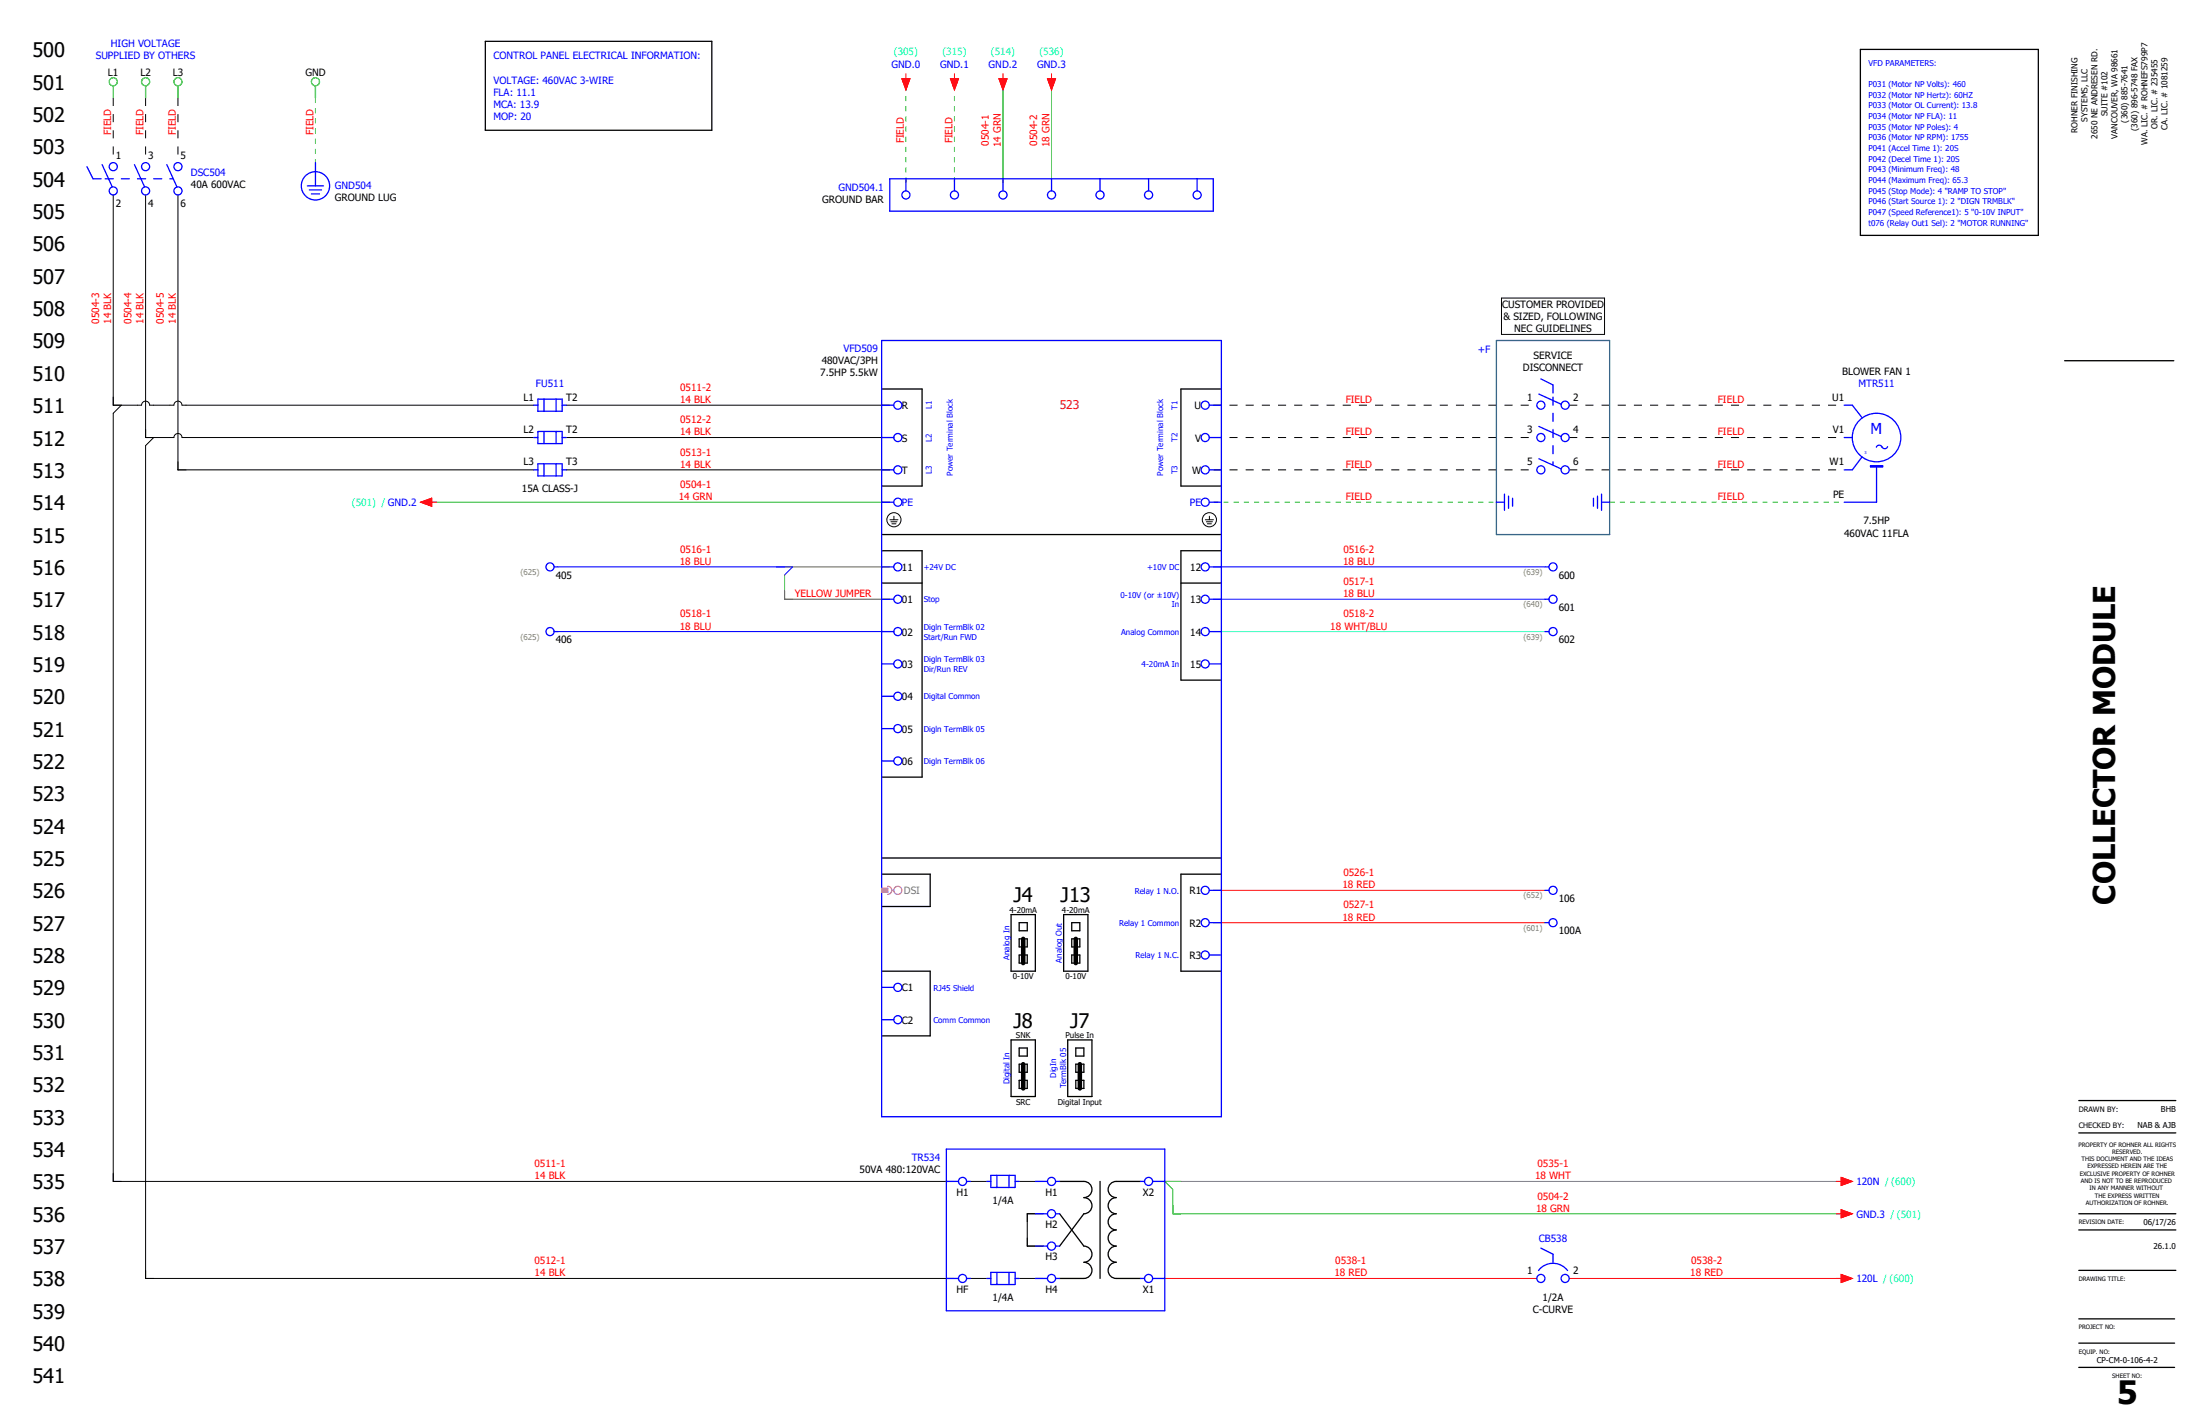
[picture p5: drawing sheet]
<svg xmlns="http://www.w3.org/2000/svg" width="432mm" height="280mm" viewBox="0 0 432 280" stroke-linecap="round" stroke-linejoin="round" font-family="sans-serif">
<g fill="none" stroke="#000" stroke-width=".25">
<path d="M95.2 8.1h44.5v17.5h-44.5zM365.1 9.7h34.9v36.5h-34.9zM173 76.4h8v19h-8M239.7 76.4h-7.9v19h7.9M405.2 70.8h21.4M173 108.1h8v44.5h-8M173 105h66.7M173 114.5h8M231.8 114.5h7.9M239.7 108.1h-7.9v25.4h7.9M173 168.5h66.7M173 171.6h9.6v6.4h-9.6"/>
<path d="M198.4 179.6h4.8v11.1h-4.8zM208.8 179.6h4.7v11.1h-4.7zM239.7 171.6h-7.9v19.1h7.9M173 190.7h9.6v12.7h-9.6M200 181.2h1.6v1.5h-1.6zM200 184.3h1.6v1.6h-1.6zM200 187.5h1.6v1.6h-1.6zM210.3 181.2h1.6v1.5h-1.6zM210.3 184.3h1.6v1.6h-1.6zM210.3 187.5h1.6v1.6h-1.6zM198.4 204.2h4.8v11.1h-4.8zM200 205.8h1.6v1.5h-1.6z"/>
<path d="M200 208.9h1.6v1.6h-1.6zM200 212.1h1.6v1.6h-1.6zM209.5 204.2h4.8v11.1h-4.8zM211.1 205.8h1.6v1.5h-1.6zM211.1 208.9h1.6v1.6h-1.6zM211.1 212.1h1.6v1.6h-1.6zM408 216.1h19M208 232h4.7a1.59 1.59 0 0 1 1.6 1.5 1.59 1.59 0 0 1-1.6 1.6 1.59 1.59 0 0 1 1.6 1.6 1.59 1.59 0 0 1-1.6 1.6l-4.7 6.4M208 238.3l4.7 6.4a1.59 1.59 0 0 1 1.6 1.5 1.59 1.59 0 0 1-1.6 1.6 1.59 1.59 0 0 1 1.6 1.6 1.59 1.59 0 0 1-1.6 1.6h-4.7M215.9 232v19M223.8 232h-4.7a1.59 1.59 0 0 0-1.6 1.5 1.59 1.59 0 0 0 1.6 1.6 1.59 1.59 0 0 0-1.6 1.6 1.59 1.59 0 0 0 1.6 1.6 1.59 1.59 0 0 0-1.6 1.6 1.59 1.59 0 0 0 1.6 1.6 1.59 1.59 0 0 0-1.6 1.6 1.59 1.59 0 0 0 1.6 1.6 1.59 1.59 0 0 0-1.6 1.5 1.59 1.59 0 0 0 1.6 1.6 1.59 1.59 0 0 0-1.6 1.6 1.59 1.59 0 0 0 1.6 1.6h4.7M408 222.4h19"/>
<path d="M408 238.3h19M408 241.5h19M408 258.9h18.8M408 249.4h19M408 263.7h18.8M408 268.5h18.8"/>
</g>
<g fill="none" stroke="#000" stroke-width=".2">
<path d="M22.2 38.3v41.3h5.6a.79 .79 0 0 1 .8-.8 .79 .79 0 0 1 .8 .8h4.7a.79 .79 0 0 1 .8-.8 .79 .79 0 0 1 .8 .8h69.1M28.6 38.3v47.6h5.5a.79 .79 0 0 1 .8-.8 .79 .79 0 0 1 .8 .8h69.1M34.9 38.3v54h69.9M294.7 58.5h20.2v7.2h-20.2zM23.8 79.6l-1.6 1.5v150.9h165.1M111.1 79.6h63.5M30.2 85.9l-1.6 1.6v163.5h158.7M111.1 85.9h63.5M111.1 92.3h63.5M174.7 102h1.5M174.9 102.4h1.1M175 102.8h.8"/>
<path d="M175.4 101.4v.6M236.6 102h1.6M236.8 102.4h1.2M237 102.8h.8M237.4 101.4v.6M190.5 232h3.2M200 232h4.8M204.8 238.3h-3.2v6.4h3.2M190.5 251h3.2M200 251h4.8"/>
<circle cx="175.4" cy="102" r="1.39"/>
<circle cx="237.4" cy="102" r="1.39"/>
</g>
<path d="M196.8 16.8v19.1M206.4 16.8v19.1M84.1 98.6h90.5M227 232h4.8M228.6 232l1.6 1.5v4.8h131.7" fill="none" stroke="#00be00" stroke-width=".2"/>
<path d="M230.2 232h131.7" fill="none" stroke="#808080" stroke-width=".2"/>
<path d="M154 111.3h20.6M154 112.9v4.8h20.6" fill="none" stroke="#969600" stroke-width=".2"/>
<path d="M109.5 111.3h46.1l-1.6 1.6M238.1 111.3h65.1M238.1 117.7h65.1M109.5 124h65.1" fill="none" stroke="#00f" stroke-width=".2"/>
<path d="M22.2 19.2v12.7M28.6 19.2v12.7M34.9 19.2v12.7M238.1 79.6h63.5M308 79.6h53.9M238.1 85.9h63.5M238.1 92.3h63.5M308 85.9h53.9M308 92.3h53.9" fill="none" stroke="#000" stroke-width=".2" stroke-dasharray="1.6 1.6" stroke-linecap="butt"/>
<path d="M61.9 19.2v12.7M238.1 98.6h55.6M315.9 98.6h46" fill="none" stroke="#0f0" stroke-width=".2" stroke-dasharray="1 1" stroke-linecap="butt"/>
<path d="M238.1 124h65.1" fill="none" stroke="#0ff" stroke-width=".2"/>
<g fill="none" stroke="#f00" stroke-width=".2">
<path d="M177 15.5h1.6l-.8 2.1zM177.8 14.5v1M186.5 15.5h1.6l-.8 2.1zM187.3 14.5v1M196.1 15.5h1.5l-.8 2.1zM196.8 14.5v1M205.6 15.5h1.6l-.8 2.1zM206.4 14.5v1M82.5 98.6l2.2-.8v1.6zM84.7 98.6h1M238.1 174.8h65.1M238.1 181.2h65.1"/>
<path d="M360.4 232h1M360.4 238.3h1M361.4 231.2l2.1 .8-2.1 .7zM361.4 237.5l2.1 .8-2.1 .8zM227 251h74.6M308 251h53.9M361.4 250.2l2.1 .8-2.1 .8z"/>
</g>
<path d="M177.8 16.8v19.1M187.3 16.8v19.1" fill="none" stroke="#00be00" stroke-width=".2" stroke-dasharray="1 1" stroke-linecap="butt"/>
<path d="M200.8 184.3v4.8M211.1 184.3v4.8M200.8 208.9v4.8M211.9 208.9v4.8" fill="none" stroke="#000" stroke-width=".89"/>
<g fill="none" stroke="#00f" stroke-width=".25">
<path d="M17.1 32.7l1.2 2.4h1.5M20 32.3l2 4.4M20.6 35.1h1.6M23.8 35.1h1.6M26.4 32.3l2 4.4M27 35.1h1.6M30.2 35.1h1.5M32.7 32.3l2 4.4M33.3 35.1h.6M60.3 36.5h3.2M60.7 37.3h2.4M61.1 38.1h1.6"/>
<path d="M61.9 31.9v4.6M174.6 35.1h63.5v6.4h-63.5zM177.8 35.1v2.4M187.3 35.1v2.4M196.8 35.1v2.4M206.4 35.1v2.4M215.9 35.1v2.4M225.4 35.1v2.4M234.9 35.1v2.4M104.8 79.6h.8M105.6 78.4h4.7v2.3h-4.7zM106.8 78.4v2.3"/>
<path d="M109.1 78.4v2.3M110.3 79.6h.8M173 66.9h66.7v152.4h-66.7zM173 79.6h2.4M237.3 79.6h2.4M302 77.4l4.4 2M302.4 74.4l2.4 1.2v1.6M304.8 78v1.6M361.9 79.6h1.6l2 2.5M104.8 85.9h.8M104.8 92.3h.8M105.6 84.7h4.7v2.4h-4.7z"/>
<path d="M105.6 91.1h4.7v2.3h-4.7zM106.8 84.7v2.4M106.8 91.1v2.3M109.1 84.7v2.4M109.1 91.1v2.3M110.3 85.9h.8M110.3 92.3h.8M173 85.9h2.4M173 92.3h2.4M173 98.6h2.4M237.3 85.9h2.4M237.3 92.3h2.4"/>
<path d="M237.3 98.6h2.4M293.7 98.6h1.6M295.3 97v3.2M296.1 97.4v2.4M296.9 97.8v1.6M302 83.7l4.4 2M302 90.1l4.4 2M304.8 81.1v1.6M304.8 84.3v1.6M304.8 87.5v1.6M304.8 90.7v.6M312.7 97.8v1.6"/>
<path d="M313.5 97.4v2.4M314.3 98.6h1.6M314.3 97v3.2M361.9 85.9h1.6M365.4 89.7l-1.9 2.6h-1.6M367.1 91.5h2.4v.2h-2.4zM368.3 87.8l.2-.3a.59 .59 0 0 1 .9 .3M368.3 91.5v7.1h-6.4M369.3 87.7a.59 .59 0 0 0 .6 .4 .59 .59 0 0 0 .6-.4M108.7 111.3h.8M173 111.3h2.4M173 117.7h2.4"/>
<path d="M237.3 111.3h2.4M237.3 117.7h2.4M303.2 111.3h.8M303.2 117.7h.8M108.7 124h.8M173 124h2.4M173 130.4h2.4M173 136.7h2.4M237.3 124h2.4M237.3 130.4h2.4M303.2 124h.8M173 143.1h2.4"/>
<path d="M173 149.4h2.4M237.3 174.8h2.4M303.2 174.8h.8M173 193.9h2.4M237.3 181.2h2.4M237.3 187.5h2.4M303.2 181.2h.8M173 200.2h2.4M185.7 225.6h42.9v31.8h-42.9zM185.7 232h2.4M189.7 232h.8M193.7 232h.8"/>
<path d="M194.5 230.8h4.7v2.3h-4.7zM195.7 230.8v2.3M198 230.8v2.3M199.2 232h.8M203.2 232h2.4M203.2 238.3h2.4M207.2 232h.8M207.2 238.3h.8M223.8 232h.8M226.2 232h2.4M185.7 251h2.4M189.7 251h.8"/>
<path d="M193.7 251h.8M194.5 249.8h4.7v2.4h-4.7zM195.7 249.8v2.4M198 249.8v2.4M199.2 251h.8M203.2 251h2.4M203.2 244.7h2.4M207.2 251h.8M207.2 244.7h.8M223.8 251h.8M226.2 251h2.4M302.4 245l2.4 1.2v1.6"/>
<path d="M307.7 249.4a3.6 3.6 0 0 0-5.8 0"/>
<circle cx="22.2" cy="37.5" r=".79"/>
<circle cx="22.2" cy="32.7" r=".79"/>
<circle cx="28.6" cy="32.7" r=".79"/>
<circle cx="28.6" cy="37.5" r=".79"/>
<circle cx="34.9" cy="32.7" r=".79"/>
<circle cx="34.9" cy="37.5" r=".79"/>
<circle cx="61.9" cy="36.5" r="2.78"/>
<circle cx="177.8" cy="38.3" r=".79"/>
<circle cx="187.3" cy="38.3" r=".79"/>
<circle cx="196.8" cy="38.3" r=".79"/>
<circle cx="206.4" cy="38.3" r=".79"/>
<circle cx="215.9" cy="38.3" r=".79"/>
<circle cx="225.4" cy="38.3" r=".79"/>
<circle cx="234.9" cy="38.3" r=".79"/>
<circle cx="176.2" cy="79.6" r=".79"/>
<circle cx="236.5" cy="79.6" r=".79"/>
<circle cx="302.4" cy="79.6" r=".79"/>
<circle cx="307.2" cy="79.6" r=".79"/>
<circle cx="176.2" cy="98.6" r=".79"/>
<circle cx="176.2" cy="85.9" r=".79"/>
<circle cx="176.2" cy="92.3" r=".79"/>
<circle cx="236.5" cy="98.6" r=".79"/>
<circle cx="236.5" cy="85.9" r=".79"/>
<circle cx="236.5" cy="92.3" r=".79"/>
<circle cx="302.4" cy="92.3" r=".79"/>
<circle cx="302.4" cy="85.9" r=".79"/>
<circle cx="307.2" cy="85.9" r=".79"/>
<circle cx="307.2" cy="92.3" r=".79"/>
<circle cx="368.3" cy="85.9" r="4.8"/>
<circle cx="107.9" cy="111.3" r=".79"/>
<circle cx="176.2" cy="111.3" r=".79"/>
<circle cx="176.2" cy="117.7" r=".79"/>
<circle cx="236.5" cy="117.7" r=".79"/>
<circle cx="236.5" cy="111.3" r=".79"/>
<circle cx="304.8" cy="117.7" r=".79"/>
<circle cx="304.8" cy="111.3" r=".79"/>
<circle cx="107.9" cy="124" r=".79"/>
<circle cx="176.2" cy="136.7" r=".79"/>
<circle cx="176.2" cy="124" r=".79"/>
<circle cx="176.2" cy="130.4" r=".79"/>
<circle cx="236.5" cy="124" r=".79"/>
<circle cx="236.5" cy="130.4" r=".79"/>
<circle cx="304.8" cy="124" r=".79"/>
<circle cx="176.2" cy="149.4" r=".79"/>
<circle cx="176.2" cy="143.1" r=".79"/>
<circle cx="236.5" cy="174.8" r=".79"/>
<circle cx="304.8" cy="174.8" r=".79"/>
<circle cx="176.2" cy="193.9" r=".79"/>
<circle cx="236.5" cy="181.2" r=".79"/>
<circle cx="236.5" cy="187.5" r=".79"/>
<circle cx="304.8" cy="181.2" r=".79"/>
<circle cx="176.2" cy="200.2" r=".79"/>
<circle cx="188.9" cy="232" r=".79"/>
<circle cx="206.4" cy="232" r=".79"/>
<circle cx="206.4" cy="238.3" r=".79"/>
<circle cx="225.4" cy="232" r=".79"/>
<circle cx="188.9" cy="251" r=".79"/>
<circle cx="206.4" cy="244.7" r=".79"/>
<circle cx="206.4" cy="251" r=".79"/>
<circle cx="225.4" cy="251" r=".79"/>
<circle cx="302.4" cy="251" r=".79"/>
<circle cx="307.2" cy="251" r=".79"/>
</g>
<g fill="none" stroke="#f0f" stroke-width=".25">
<path d="M173 174.4h1.2v.8h-1.2zM174.2 174a.79 .79 0 0 1 .8 .8 .79 .79 0 0 1-.8 .8M175 174.8h.4"/>
<circle cx="176.2" cy="174.8" r=".79"/>
</g>
<path d="M173 174.4h1.2v.8h-1.2z" fill="#f0f" stroke="#f0f" stroke-width=".2"/>
<path d="M293.7 66.9h22.2v38.1h-22.2z" fill="none" stroke="#007f7f" stroke-width=".25"/>
<path d="M367.1 91.5h2.4v.2h-2.4z" fill="#00f" stroke="#00f" stroke-width=".2"/>
<g fill="#f00" stroke="#f00" stroke-width=".2">
<path d="M82.5 98.6l2.2-.8v1.6z"/>
<path d="M177 15.5h1.6l-.8 2.1z"/>
<path d="M186.5 15.5h1.6l-.8 2.1z"/>
<path d="M361.4 231.2l2.1 .8-2.1 .7z"/>
<path d="M361.4 250.2l2.1 .8-2.1 .8z"/>
<path d="M361.4 237.5l2.1 .8-2.1 .8z"/>
<path d="M196.1 15.5h1.5l-.8 2.1z"/>
<path d="M205.6 15.5h1.6l-.8 2.1z"/>
</g>
<g fill="none" stroke="#0f0" stroke-width=".25">
<path d="M22.2 16.8v2.4M28.6 16.8v2.4M34.9 16.8v2.4M61.9 16.8v2.4"/>
<circle cx="22.2" cy="16.1" r=".79"/>
<circle cx="28.6" cy="16.1" r=".79"/>
<circle cx="34.9" cy="16.1" r=".79"/>
<circle cx="61.9" cy="16.1" r=".79"/>
</g>
<text font-size="6.3" x="415.5" y="275.7">5</text>
<text font-size="5.9" x="415.1" y="177.6" transform="rotate(-90 415.1 177.6)">COLLECTOR MODULE</text>
<g font-size="3.9">
<text x="6.3" y="11.3">500</text>
<text x="6.3" y="17.6">501</text>
<text x="6.3" y="24">502</text>
<text x="6.3" y="30.3">503</text>
<text x="6.3" y="36.7">504</text>
<text x="6.3" y="43">505</text>
<text x="6.3" y="49.4">506</text>
<text x="6.3" y="55.7">507</text>
<text x="6.3" y="62.1">508</text>
<text x="6.3" y="68.4">509</text>
<text x="6.3" y="74.8">510</text>
<text x="6.3" y="81.1">511</text>
<text x="6.3" y="87.5">512</text>
<text x="6.3" y="93.8">513</text>
<text x="6.3" y="100.2">514</text>
<text x="6.3" y="106.5">515</text>
<text x="6.3" y="112.9">516</text>
<text x="6.3" y="119.2">517</text>
<text x="6.3" y="125.6">518</text>
<text x="6.3" y="131.9">519</text>
<text x="6.3" y="138.3">520</text>
<text x="6.3" y="144.6">521</text>
<text x="6.3" y="151">522</text>
<text x="6.3" y="157.3">523</text>
<text x="6.3" y="163.7">524</text>
<text x="6.3" y="170">525</text>
<text x="6.3" y="176.4">526</text>
<text x="198.9" y="177.2">J4</text>
<text x="208.2" y="177.2">J13</text>
<text x="6.3" y="182.7">527</text>
<text x="6.3" y="189.1">528</text>
<text x="6.3" y="195.4">529</text>
<text x="6.3" y="201.8">530</text>
<text x="198.9" y="201.8">J8</text>
<text x="210" y="201.8">J7</text>
<text x="6.3" y="208.1">531</text>
<text x="6.3" y="214.5">532</text>
<text x="6.3" y="220.8">533</text>
<text x="6.3" y="227.2">534</text>
<text x="6.3" y="233.5">535</text>
<text x="6.3" y="239.9">536</text>
<text x="6.3" y="246.2">537</text>
<text x="6.3" y="252.6">538</text>
<text x="6.3" y="258.9">539</text>
<text x="6.3" y="265.3">540</text>
<text x="6.3" y="271.6">541</text>
</g>
<text font-size="3" fill="#00f" x="367.1" y="85.2">M</text>
<text font-size="2.4" fill="#a50029" x="208" y="80.4">523</text>
<g font-size="2" fill="#00f">
<text x="18.8" y="11.7">SUPPLIED BY OTHERS</text>
<text x="21.8" y="9.3">HIGH VOLTAGE</text>
<text x="96.8" y="11.7">CONTROL PANEL ELECTRICAL INFORMATION:</text>
<text x="96.8" y="16.4">VOLTAGE: 460VAC 3-WIRE</text>
<text x="175" y="13.3">GND.0</text>
<text x="184.5" y="13.3">GND.1</text>
<text x="194" y="13.3">GND.2</text>
<text x="203.6" y="13.3">GND.3</text>
<text x="96.8" y="18.8">FLA: 11.1</text>
<text x="96.8" y="21.2">MCA: 13.9</text>
<text x="96.8" y="23.6">MOP: 20</text>
<text x="37.5" y="34.5">DSC504</text>
<text x="65.7" y="37.1">GND504</text>
<text x="164.6" y="37.5">GND504.1</text>
<text x="165.5" y="69.1">VFD509</text>
<text x="290" y="69.2">+F</text>
<text x="105.2" y="76">FU511</text>
<text x="364.7" y="76">MTR511</text>
<text x="177" y="99.4">PE</text>
<text x="233.6" y="99.4">PE</text>
<text x="178.9" y="228">TR534</text>
<text x="364.3" y="232.7">120N / (600)</text>
<text x="364.3" y="239.1">GND.3 / (501)</text>
<text x="302" y="243.8">CB538</text>
<text x="364.3" y="251.8">120L / (600)</text>
</g>
<g font-size="2" fill="#0ff">
<text x="175.4" y="10.9">(305)</text>
<text x="185" y="10.9">(315)</text>
<text x="194.5" y="10.9">(514)</text>
<text x="204" y="10.9">(536)</text>
<text x="69.1" y="99.4">(501) / GND.2</text>
</g>
<g font-size="2">
<text x="21.2" y="14.9">L1</text>
<text x="27.5" y="14.9">L2</text>
<text x="33.9" y="14.9">L3</text>
<text x="59.9" y="14.9">GND</text>
<text x="22.7" y="31.1">1</text>
<text x="29.1" y="31.1">3</text>
<text x="35.4" y="31.1">5</text>
<text x="22.7" y="40.6">2</text>
<text x="29.1" y="40.6">4</text>
<text x="35.4" y="40.6">6</text>
<text x="37.5" y="36.9">40A 600VAC</text>
<text x="65.7" y="39.5">GROUND LUG</text>
<text x="161.4" y="39.9">GROUND BAR</text>
<text x="294.8" y="60.5">CUSTOMER PROVIDED</text>
<text x="295.1" y="62.9">&amp; SIZED, FOLLOWING</text>
<text x="297.2" y="65.3">NEC GUIDELINES</text>
<text x="161.3" y="71.5">480VAC/3PH</text>
<text x="301" y="70.4">SERVICE</text>
<text x="161" y="73.8">7.5HP 5.5kW</text>
<text x="298.9" y="72.8">DISCONNECT</text>
<text x="361.6" y="73.6">BLOWER FAN 1</text>
<text x="102.7" y="78.7">L1</text>
<text x="111.1" y="78.7">T2</text>
<text x="177" y="80.3">R</text>
<text x="234.5" y="80.3">U</text>
<text x="299.8" y="78.7">1</text>
<text x="308.8" y="78.7">2</text>
<text x="359.6" y="78.7">U1</text>
<text x="102.7" y="85">L2</text>
<text x="111.1" y="85">T2</text>
<text x="177" y="86.7">S</text>
<text x="234.6" y="86.7">V</text>
<text x="299.8" y="85">3</text>
<text x="308.8" y="85">4</text>
<text x="359.7" y="85">V1</text>
<text x="102.7" y="91.4">L3</text>
<text x="111.1" y="91.4">T3</text>
<text x="177" y="93">T</text>
<text x="234" y="93">W</text>
<text x="299.8" y="91.4">5</text>
<text x="308.8" y="91.4">6</text>
<text x="359.1" y="91.4">W1</text>
<text x="102.4" y="96.6">15A CLASS-J</text>
<text x="359.8" y="97.7">PE</text>
<text x="361.9" y="105.3">460VAC 11FLA</text>
<text x="365.7" y="103">7.5HP</text>
<text x="109.1" y="113.6">405</text>
<text x="177" y="112.1">11</text>
<text x="233.6" y="112.1">12</text>
<text x="305.9" y="113.6">600</text>
<text x="177" y="118.4">01</text>
<text x="233.6" y="118.4">13</text>
<text x="305.9" y="119.9">601</text>
<text x="177" y="124.8">02</text>
<text x="233.6" y="124.8">14</text>
<text x="109.1" y="126.3">406</text>
<text x="177" y="131.1">03</text>
<text x="233.6" y="131.1">15</text>
<text x="305.9" y="126.3">602</text>
<text x="177" y="137.5">04</text>
<text x="177" y="143.8">05</text>
<text x="177" y="150.2">06</text>
<text x="233.4" y="175.6">R1</text>
<text x="305.9" y="177.1">106</text>
<text x="233.4" y="181.9">R2</text>
<text x="305.9" y="183.4">100A</text>
<text x="233.4" y="188.3">R3</text>
<text x="177" y="194.6">C1</text>
<text x="177" y="201">C2</text>
<text x="168.7" y="230.4">50VA 480:120VAC</text>
<text x="187.7" y="234.7">H1</text>
<text x="194.8" y="236.3">1/4A</text>
<text x="205.2" y="234.7">H1</text>
<text x="224.3" y="234.7">X2</text>
<text x="205.2" y="241.1">H2</text>
<text x="205.2" y="247.4">H3</text>
<text x="299.8" y="250.1">1</text>
<text x="308.8" y="250.1">2</text>
<text x="187.7" y="253.8">HF</text>
<text x="194.8" y="255.4">1/4A</text>
<text x="205.2" y="253.8">H4</text>
<text x="224.3" y="253.8">X1</text>
<text x="300.9" y="257.7">C-CURVE</text>
<text x="302.8" y="255.4">1/2A</text>
</g>
<g font-size="2" fill="#f00">
<text x="21.8" y="26.6" transform="rotate(-90 21.8 26.6)">FIELD</text>
<text x="28.2" y="26.6" transform="rotate(-90 28.2 26.6)">FIELD</text>
<text x="34.5" y="26.6" transform="rotate(-90 34.5 26.6)">FIELD</text>
<text x="61.5" y="26.6" transform="rotate(-90 61.5 26.6)">FIELD</text>
<text x="177.4" y="28.2" transform="rotate(-90 177.4 28.2)">FIELD</text>
<text x="186.9" y="28.2" transform="rotate(-90 186.9 28.2)">FIELD</text>
<text x="194.1" y="28.6" transform="rotate(-90 194.1 28.6)">0504-1</text>
<text x="196.4" y="28.9" transform="rotate(-90 196.4 28.9)">14 GRN</text>
<text x="203.6" y="28.6" transform="rotate(-90 203.6 28.6)">0504-2</text>
<text x="206" y="28.9" transform="rotate(-90 206 28.9)">18 GRN</text>
<text x="19.4" y="63.6" transform="rotate(-90 19.4 63.6)">0504-3</text>
<text x="21.8" y="63.5" transform="rotate(-90 21.8 63.5)">14 BLK</text>
<text x="25.8" y="63.6" transform="rotate(-90 25.8 63.6)">0504-4</text>
<text x="28.2" y="63.5" transform="rotate(-90 28.2 63.5)">14 BLK</text>
<text x="32.1" y="63.6" transform="rotate(-90 32.1 63.6)">0504-5</text>
<text x="34.5" y="63.5" transform="rotate(-90 34.5 63.5)">14 BLK</text>
<text x="133.5" y="76.8">0511-2</text>
<text x="133.5" y="83.1">0512-2</text>
<text x="133.5" y="79.1">14 BLK</text>
<text x="264.1" y="79.1">FIELD</text>
<text x="337.1" y="79.1">FIELD</text>
<text x="133.5" y="89.5">0513-1</text>
<text x="133.5" y="85.5">14 BLK</text>
<text x="264.1" y="85.5">FIELD</text>
<text x="337.1" y="85.5">FIELD</text>
<text x="133.5" y="95.8">0504-1</text>
<text x="133.5" y="91.8">14 BLK</text>
<text x="264.1" y="91.8">FIELD</text>
<text x="337.1" y="91.8">FIELD</text>
<text x="133.2" y="98.2">14 GRN</text>
<text x="264.1" y="98.2">FIELD</text>
<text x="337.1" y="98.2">FIELD</text>
<text x="133.4" y="110.9">18 BLU</text>
<text x="133.5" y="108.5">0516-1</text>
<text x="263.6" y="110.9">18 BLU</text>
<text x="263.7" y="108.5">0516-2</text>
<text x="156" y="117.2">YELLOW JUMPER</text>
<text x="263.6" y="117.2">18 BLU</text>
<text x="263.7" y="114.9">0517-1</text>
<text x="133.4" y="123.6">18 BLU</text>
<text x="133.5" y="121.2">0518-1</text>
<text x="261.1" y="123.6">18 WHT/BLU</text>
<text x="263.7" y="121.2">0518-2</text>
<text x="263.7" y="172">0526-1</text>
<text x="263.5" y="174.4">18 RED</text>
<text x="263.7" y="178.4">0527-1</text>
<text x="263.5" y="180.7">18 RED</text>
<text x="104.9" y="229.2">0511-1</text>
<text x="104.9" y="231.5">14 BLK</text>
<text x="301.3" y="231.5">18 WHT</text>
<text x="301.8" y="229.2">0535-1</text>
<text x="301.5" y="237.9">18 GRN</text>
<text x="301.8" y="235.5">0504-2</text>
<text x="104.9" y="248.2">0512-1</text>
<text x="104.9" y="250.6">14 BLK</text>
<text x="261.9" y="250.6">18 RED</text>
<text x="262.1" y="248.2">0538-1</text>
<text x="331.7" y="250.6">18 RED</text>
<text x="331.9" y="248.2">0538-2</text>
</g>
<text font-size="2" fill="#767676" x="177.4" y="175.6">DSI</text>
<g font-size="1.6" fill="#00f">
<text x="366.7" y="12.9">VFD PARAMETERS:</text>
<text x="366.7" y="17.1">P031 (Motor NP Volts): 460</text>
<text x="366.7" y="19.2">P032 (Motor NP Hertz): 60HZ</text>
<text x="366.7" y="21.3">P033 (Motor OL Current): 13.8</text>
<text x="366.7" y="23.3">P034 (Motor NP FLA): 11</text>
<text x="366.7" y="25.4">P035 (Motor NP Poles): 4</text>
<text x="366.7" y="27.5">P036 (Motor NP RPM): 1755</text>
<text x="366.7" y="29.6">P041 (Accel Time 1): 20S</text>
<text x="366.7" y="31.7">P042 (Decel Time 1): 20S</text>
<text x="366.7" y="33.8">P043 (Minimum Freq): 48</text>
<text x="366.7" y="35.9">P044 (Maximum Freq): 65.3</text>
<text x="366.7" y="38">P045 (Stop Mode): 4 &quot;RAMP TO STOP&quot;</text>
<text x="366.7" y="40.1">P046 (Start Source 1): 2 &quot;DIGN TRMBLK&quot;</text>
<text x="366.7" y="42.2">P047 (Speed Reference1): 5 &quot;0-10V INPUT&quot;</text>
<text x="366.7" y="44.3">t076 (Relay Out1 Sel): 2 &quot;MOTOR RUNNING&quot;</text>
<text x="182.9" y="80.4" transform="rotate(-90 182.9 80.4)">L1</text>
<text x="231.1" y="80.4" transform="rotate(-90 231.1 80.4)">T1</text>
<text x="182.9" y="86.7" transform="rotate(-90 182.9 86.7)">L2</text>
<text x="231.1" y="86.8" transform="rotate(-90 231.1 86.8)">T2</text>
<text x="182.9" y="93.1" transform="rotate(-90 182.9 93.1)">L3</text>
<text x="187" y="93.4" transform="rotate(-90 187 93.4)">Power Terminal Block</text>
<text x="228.3" y="93.4" transform="rotate(-90 228.3 93.4)">Power Terminal Block</text>
<text x="231.1" y="93.1" transform="rotate(-90 231.1 93.1)">T3</text>
<text x="181.3" y="111.9">+24V DC</text>
<text x="225.1" y="111.9">+10V DC</text>
<text x="181.3" y="118.3">Stop</text>
<text x="219.9" y="117.3">0-10V (or ±10V)</text>
<text x="230" y="119.2">In</text>
<text x="181.3" y="123.7">Digln TermBlk 02</text>
<text x="181.3" y="125.6">Start/Run FWD</text>
<text x="220" y="124.6">Analog Common</text>
<text x="181.3" y="130">Digln TermBlk 03</text>
<text x="181.3" y="131.9">Dir/Run REV</text>
<text x="224.1" y="131">4-20mA In</text>
<text x="181.3" y="137.3">Digital Common</text>
<text x="181.3" y="143.7">Digln TermBlk 05</text>
<text x="181.3" y="150">Digln TermBlk 06</text>
<text x="222.7" y="175.4">Relay 1 N.O.</text>
<text x="219.6" y="181.8">Relay 1 Common</text>
<text x="198.1" y="188.5" transform="rotate(-90 198.1 188.5)">Analog In</text>
<text x="208.4" y="189" transform="rotate(-90 208.4 189)">Analog Out</text>
<text x="222.9" y="188.1">Relay 1 N.C.</text>
<text x="183.2" y="194.5">RJ45 Shield</text>
<text x="183.2" y="200.8">Comm Common</text>
<text x="198.1" y="212.9" transform="rotate(-90 198.1 212.9)">Digital In</text>
<text x="207.3" y="211.6" transform="rotate(-90 207.3 211.6)">DigIn</text>
<text x="209.2" y="213.7" transform="rotate(-90 209.2 213.7)">TermBlk 05</text>
</g>
<g font-size="1.6">
<text x="409.7" y="23.9" transform="rotate(-90 409.7 23.9)">SYSTEMS, LLC</text>
<text x="413.6" y="22.8" transform="rotate(-90 413.6 22.8)">SUITE #102</text>
<text x="407.7" y="26.1" transform="rotate(-90 407.7 26.1)">ROHNER FINISHING</text>
<text x="411.6" y="27.3" transform="rotate(-90 411.6 27.3)">2650 NE ANDRESEN RD.</text>
<text x="415.6" y="27.2" transform="rotate(-90 415.6 27.2)">VANCOUVER, WA 98661</text>
<text x="417.6" y="24.1" transform="rotate(-90 417.6 24.1)">(360) 885-7641</text>
<text x="419.5" y="25.7" transform="rotate(-90 419.5 25.7)">(360) 896-5748 FAX</text>
<text x="421.5" y="28.5" transform="rotate(-90 421.5 28.5)">WA. LIC. # ROHNEFS799P7</text>
<text x="423.5" y="25.2" transform="rotate(-90 423.5 25.2)">OR. LIC. # 235455</text>
<text x="425.4" y="25.6" transform="rotate(-90 425.4 25.6)">CA. LIC. # 1081259</text>
<text x="198.1" y="179.2">4-20mA</text>
<text x="208.4" y="179.2">4-20mA</text>
<text x="198.8" y="192.3">0-10V</text>
<text x="209.1" y="192.3">0-10V</text>
<text x="199.4" y="203.8">SNK</text>
<text x="209.1" y="203.8">Pulse In</text>
<text x="199.4" y="216.9">SRC</text>
<text x="207.6" y="216.9">Digital Input</text>
<text x="419.5" y="221.5">NAB &amp; AJB</text>
<text x="424.1" y="218.3">BHB</text>
<text x="420.7" y="240.5">06/17/26</text>
<text x="422.6" y="245.3">26.1.0</text>
<text x="411.5" y="267.5">CP-CM-0-106-4-2</text>
</g>
<g font-size="1.6" fill="#7ca552">
<text x="102.1" y="112.9">(625)</text>
<text x="299" y="112.9">(639)</text>
<text x="299" y="119.2">(640)</text>
<text x="102.1" y="125.6">(625)</text>
<text x="299" y="125.6">(639)</text>
<text x="299" y="176.4">(652)</text>
<text x="299" y="182.7">(601)</text>
</g>
<g font-size="1.5">
<text x="408" y="218.2">DRAWN BY:</text>
<text x="408" y="221.4">CHECKED BY:</text>
</g>
<g font-size="1.2">
<text x="407.9" y="225.1">PROPERTY OF ROHNER ALL RIGHTS</text>
<text x="408.5" y="228">THIS DOCUMENT AND THE IDEAS</text>
<text x="414.5" y="226.5">RESERVED.</text>
<text x="408.2" y="230.8">EXCLUSIVE PROPERTY OF ROHNER</text>
<text x="408.4" y="232.3">AND IS NOT TO BE REPRODUCED</text>
<text x="409.7" y="229.4">EXPRESSED HEREIN ARE THE</text>
<text x="410.1" y="233.7">IN ANY MANNER WITHOUT</text>
<text x="409.4" y="236.5">AUTHORIZATION OF ROHNER.</text>
<text x="411.2" y="235.1">THE EXPRESS WRITTEN</text>
<text x="408" y="240.4">REVISION DATE:</text>
<text x="408" y="251.5">DRAWING TITLE:</text>
<text x="408" y="261">PROJECT NO:</text>
<text x="408" y="265.8">EQUIP. NO:</text>
<text x="414.6" y="270.5">SHEET NO:</text>
</g>
<text font-size=".8" fill="#00f" x="365.9" y="89.2">3</text>
</svg>
